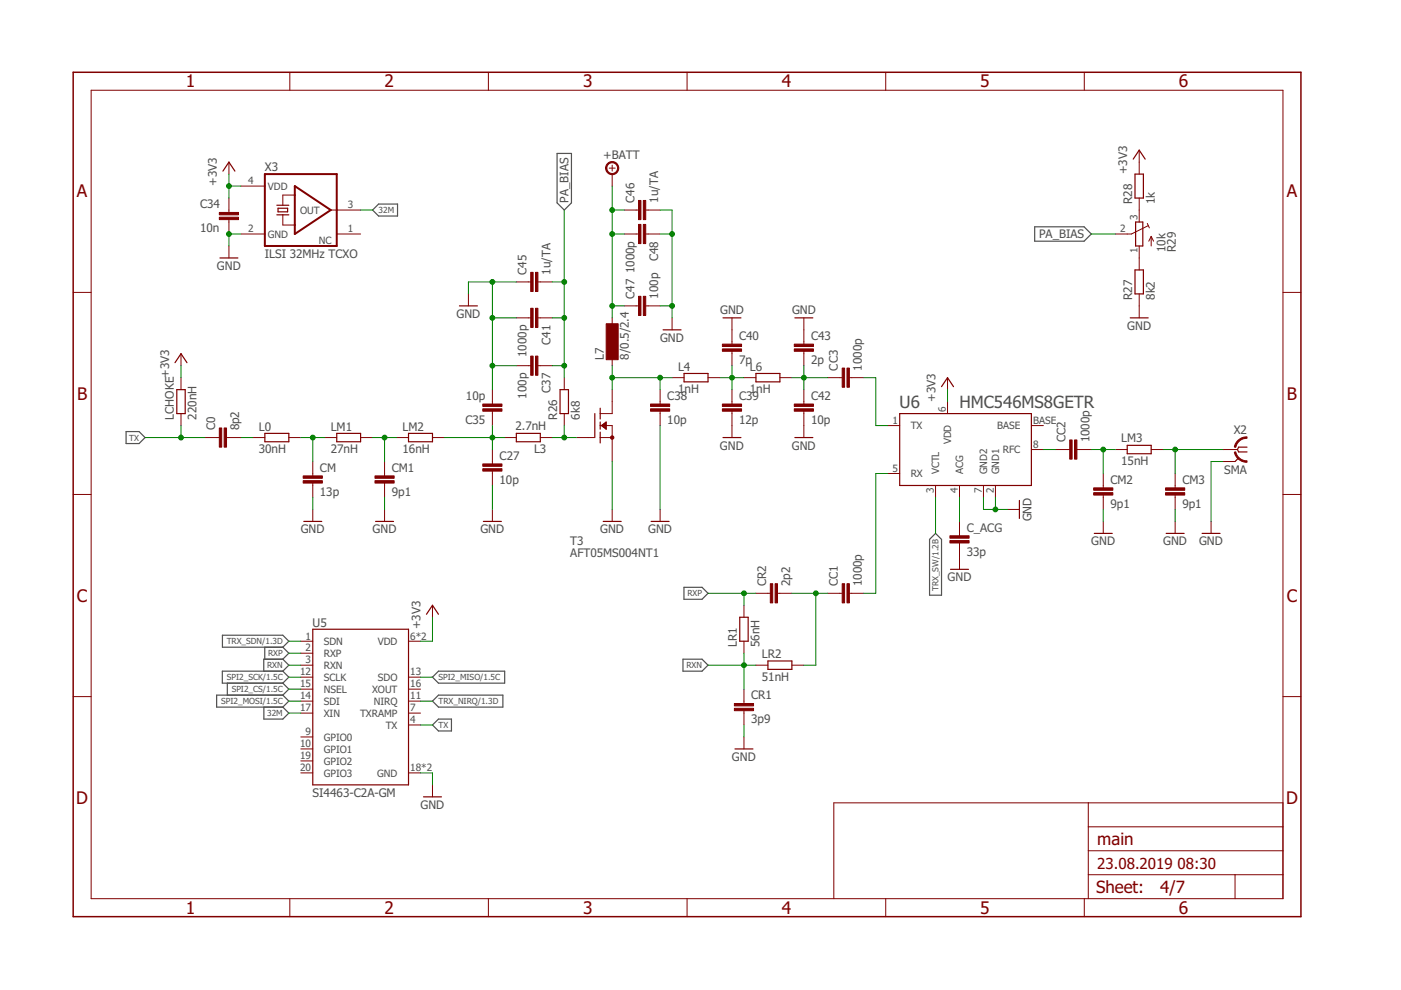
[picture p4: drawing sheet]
<svg xmlns="http://www.w3.org/2000/svg" width="297mm" height="210mm" viewBox="0 0 297 210" stroke-linecap="round" stroke-linejoin="round" font-family="sans-serif">
<g fill="none" stroke="#505050" stroke-width=".25">
<path d="M118.1 32.5h3.1v10.5l-1.6 1.5-1.5-1.5zM79 44.5l1.3-1.2h4v2.5h-4zM219.4 48.1h10.4l1.6 1.5-1.6 1.5h-10.4zM26.7 91.5h2.8l1.3 1.3-1.3 1.2h-2.8zM198.4 113.1l1.2 1.3v11.8h-2.5v-11.8zM47.2 134.7h12.8l1.2 1.3-1.2 1.2h-12.8zM56.1 137.2v2.6M60 139.8h-4.1v2.5M60 137.2l1.2 1.3-1.2 1.3M60 139.8l1.2 1.2-1.2 1.3M144.8 139.8h4l1.3 1.2-1.3 1.3h-4zM145 124.5h3.8l1.3 1.3-1.3 1.3h-3.8z"/>
<path d="M48.2 144.8v2.6M55.9 149.9v2.6h4.1l1.2-1.3-1.2-1.3M60 147.4h-14.1v2.5h14.1M60 142.3h-12.9v2.5h12.9M60 142.3l1.2 1.3-1.2 1.2M60 144.8l1.2 1.3-1.2 1.3M60 147.4l1.2 1.3-1.2 1.2M91.7 148.7l1.3-1.3h13.6v2.5h-13.6zM91.7 153.7l1.3-1.2h2.7v2.5h-2.7zM93 142.3h14v2.5h-14l-1.3-1.2z"/>
</g>
<g fill="none" stroke="#800000" stroke-width=".25">
<path d="M47.3 36.3l1.2-1.9 1.3 1.9M240.3 33.7l1.2-1.9 1.3 1.9M240.6 36.9h1.8v5.1h-1.8zM46.6 54.7h3.8M58.7 45.6h2.5M58.7 43.5h2.5M58.9 44.2h2.1v.7h-2.1zM240.6 57.2h1.8v5.1h-1.8zM240.8 47.1h1.5v5.1h-1.5zM37.1 76.9l1.3-1.9 1.2 1.9M97.4 64.9h3.8M140.6 69.9h3.8"/>
<path d="M145 79.2h5.1v1.8h-5.1zM153.3 67.4h3.8M160.3 79.2h5.1v1.8h-5.1zM168.5 67.4h3.8M239.6 67.4h3.8M37.5 82.6h1.8v5.1h-1.8zM56.2 91.9h5v1.8h-5zM71.4 91.9h5.1v1.8h-5.1zM86.6 91.9h5.1v1.8h-5.1zM109.5 91.9h5.1v1.8h-5.1zM118.7 82.6h1.8v5.1h-1.8zM126.1 87.7v5.1"/>
<path d="M127.3 86.6v2.2M127.3 89.5v1.5M127.3 91.6v2.3M153.3 92.8h3.8M168.5 92.8h3.8M190.8 87.7h27.9v15.2h-27.9zM199.6 82l1.3-1.9 1.3 1.9M239 94.4h5.1v1.8h-5.1zM262.6 97.1l-.7 .8M264.4 94.8h-1.8l-.2 .5 .2 .5h1.8M64.4 110.6h3.8M79.6 110.6h3.8"/>
<path d="M102.5 110.6h3.8M127.9 110.6h3.8M138 110.6h3.9M216.1 106.1v3.8M232 113.1h3.8M247.2 113.1h3.9M254.9 113.1h3.8M66.3 133.4h20.3v33h-20.3zM90.4 130.2l1.3-1.9 1.3 1.9M156.8 130.9h1.8v5.1h-1.8zM201.5 120.7h3.8M155.8 158.8h3.8"/>
<path d="M162.8 140.1h5.1v1.8h-5.1zM89.8 169h3.8"/>
</g>
<g fill="none" stroke="#800000" stroke-width=".21">
<path d="M19.3 19.1h252.7v171.4h-252.7zM61.4 15.3v3.8M103.5 15.3v3.8M145.7 15.3v3.8M187.8 15.3v3.8M229.9 15.3v3.8M48.5 34.4v2.5M51.1 39.5h5.1M129.2 35.6h1.2M129.8 35v1.3M129.8 36.9v2.6M241.5 31.8v5.1"/>
<path d="M48.5 42v3M48.5 46.6v3M48.5 52.2v2.5M51.1 49.6h5.1M60 45.6v2.1h2.5M62.5 41.4h-2.5v2.1M70.1 44.5h6.4M71.4 49.6h5.1M109.5 59.8h3M114 59.8h3.1M132.3 44.5h3.1M132.3 49.6h3.1"/>
<path d="M136.9 44.5h3.1M136.9 49.6h3.1M241.5 42v5.1M241.5 52.2v5M243.2 47.4l.5 .9M243.4 47.9l-3.5 1.7h-3.4M244.1 50.1v2.1M244.1 50.1l.5 1M244.1 50.1l-.5 1M15.5 62h3.8M38.4 75v2.5M99.3 62.3v2.6"/>
<path d="M109.5 77.5h3M109.5 67.4h3M114 77.5h3.1M114 67.4h3.1M129.8 67.4v2.5M129.8 75v2.5M132.3 64.9h3.1M136.9 64.9h3.1M142.5 67.4v2.5M155.2 67.4v5.6M155.2 74.5v3M170.4 67.4v5.6"/>
<path d="M170.4 74.5v3M241.5 62.3v5.1M272 62h3.8M38.4 80.1v2.5M38.4 87.7v2.5M43.5 92.8h3M48 92.8h3.1M53.6 92.8h2.6M61.2 92.8h2.6M66.3 97.9v3M68.9 92.8h2.5M76.5 92.8h2.5"/>
<path d="M81.5 97.9v3M84.1 92.8h2.5M91.7 92.8h2.5M104.4 82.6v3.1M104.4 87.2v3M104.4 95.3v3.1M104.4 99.9v3M106.9 92.8h2.6M114.6 92.8h2.5M119.6 80.1v2.5M119.6 87.7v2.5M122.2 92.8h3.8"/>
<path d="M127.3 92.8h2.5M127.3 90.2h2.5v7.7M127.5 90.2l1-.7v1.5zM127.6 90.3h.9M127.6 90.1h.9M127.7 90.4h.8M127.8 90h.7M127.9 90.5h.6M128 89.9h.5M128 90.6h.5M128.1 89.8h.4M128.2 90.7h.3"/>
<path d="M128.3 89.7h.2M128.4 90.9h.1M128.4 89.5h.1M128.5 91h.1M129.8 82.6v5.1h-2.5M140 82.6v3.1M140 87.2v3M142.5 80.1h2.5M150.1 80.1h2.6M155.2 82.6v3.1M155.2 87.2v5.6M157.7 80.1h2.6"/>
<path d="M165.4 80.1h2.5M170.4 82.6v3.1M170.4 87.2v5.6M175.5 80.1h3.1M180.1 80.1h3M188.2 90.2h2.6M200.9 80.1v2.5M200.9 85.2v2.5M218.7 95.3h2.5M218.7 90.2h2.5M223.8 95.3h3M228.3 95.3h3.1"/>
<path d="M236.5 95.3h2.5M244.1 95.3h2.5M259.3 95.3h3.1M259.3 97.9h2.6M15.5 104.8h3.8M66.3 102.4v3.1M66.3 108v2.6M81.5 102.4v3.1M81.5 108v2.6M104.4 108v2.6M129.8 108v2.6M140 108v2.6"/>
<path d="M188.2 100.4h2.6M198.4 102.9v2.6M203.4 102.9v2.6M203.4 110.6v3M203.4 115.1v5.6M208.5 102.9v2.6M211.1 102.9v2.6M213.6 108h2.5M233.9 100.4v3M233.9 105v3M233.9 110.6v2.5M249.2 100.4v3"/>
<path d="M249.2 105v3M249.2 110.6v2.5M256.8 110.6v2.5M272 104.8h3.8M63.8 136h2.5M63.8 138.5h2.5M86.6 136h2.6M91.7 128.3v2.6M157.7 128.3v2.6M157.7 136v2.5M160.3 125.8h3M164.8 125.8h3.1"/>
<path d="M175.5 125.8h3.1M180.1 125.8h3M15.5 147.7h3.8M63.8 141h2.5M63.8 151.2h2.5M63.8 156.3h2.5M63.8 158.8h2.5M63.8 148.7h2.5M63.8 143.6h2.5M63.8 146.1h2.5M86.6 153.7h2.6M86.6 151.2h2.6"/>
<path d="M86.6 148.7h2.6M86.6 143.6h2.6M86.6 146.1h2.6M157.7 146.1v3.1M157.7 150.7v3M157.7 156.3v2.5M160.3 141h2.5M167.9 141h2.5M272 147.7h3.8M63.8 163.9h2.5M63.8 161.3h2.5M86.6 163.9h2.6"/>
<path d="M91.7 166.4v2.6M230.7 170.2v20.3M230.7 175.3h41.3M272 170.2h-95.2v20.3M61.4 190.5v3.9M103.5 190.5v3.9M145.7 190.5v3.9M187.8 190.5v3.9M229.9 190.5v3.9M230.7 185.5h41.3M230.7 180.4h41.3M261.9 185.5v5"/>
</g>
<g fill="#800000" stroke="#800000" stroke-width=".21">
<path d="M262.5 93.4a2.58 2.58 0 0 1 1.9-.8v.3a2.39 2.39 0 0 0-2.4 1.9h-.3v-.2z" fill-rule="evenodd"/>
<path d="M261.7 95.9l.3-.1a2.4 2.4 0 0 0 2.4 1.9v.3a2.68 2.68 0 0 1-2.7-2.1z" fill-rule="evenodd"/>
<path d="M128.8 34.7a1.39 1.39 0 0 1 2.2 .2 1.39 1.39 0 0 1-.8 2.1 1.39 1.39 0 0 1-1.8-1.4h.3a1.15 1.15 0 0 1 1.6-1 1.15 1.15 0 0 1 .2 1.9 1.15 1.15 0 0 1-1.8-.6v-.3h-.3z" fill-rule="evenodd"/>
<circle cx="129.8" cy="92.8" r=".36"/>
</g>
<path d="M15.5 15.3h260.3v179.1h-260.3z" fill="none" stroke="#800000" stroke-width=".32"/>
<path d="M56.2 36.9h15.2v15.3h-15.2zM62.5 39.5l7.6 5-7.6 5.1z" fill="none" stroke="#800000" stroke-width=".42"/>
<g fill="#800000" stroke="#800000" stroke-width=".21">
<path d="M46.5 46.1h4.1v.5h-4.1z"/>
<path d="M46.5 45h4.1v.6h-4.1z"/>
<path d="M247.1 104.5h4.1v.5h-4.1z"/>
<path d="M247.1 103.4h4.1v.5h-4.1z"/>
<path d="M231.9 104.5h4v.5h-4z"/>
<path d="M231.9 103.4h4v.5h-4z"/>
<path d="M155.7 150.2h4.1v.5h-4.1z"/>
<path d="M155.7 149.2h4.1v.5h-4.1z"/>
<path d="M164.3 123.8h.5v4h-.5z"/>
<path d="M163.3 123.8h.5v4h-.5z"/>
<path d="M79.5 101.9h4.1v.5h-4.1z"/>
<path d="M79.5 100.9h4.1v.5h-4.1z"/>
<path d="M47.5 90.7h.5v4.1h-.5z"/>
<path d="M46.5 90.7h.5v4.1h-.5z"/>
<path d="M227.8 93.3h.5v4h-.5z"/>
<path d="M226.8 93.3h.5v4h-.5z"/>
<path d="M179.6 123.8h.5v4h-.5z"/>
<path d="M178.6 123.8h.5v4h-.5z"/>
<path d="M179.6 78h.5v4.1h-.5z"/>
<path d="M178.6 78h.5v4.1h-.5z"/>
<path d="M64.3 101.9h4v.5h-4z"/>
<path d="M64.3 100.9h4v.5h-4z"/>
<path d="M201.4 114.6h4.1v.5h-4.1z"/>
<path d="M201.4 113.6h4.1v.5h-4.1z"/>
<path d="M102.4 99.4h4v.5h-4z"/>
<path d="M102.4 98.4h4v.5h-4z"/>
<path d="M102.4 85.7h4v.5h-4z"/>
<path d="M102.4 86.7h4v.5h-4z"/>
<path d="M112.5 75.5h.5v4.1h-.5z"/>
<path d="M113.5 75.5h.5v4.1h-.5z"/>
<path d="M137.9 86.7h4.1v.5h-4.1z"/>
<path d="M137.9 85.7h4.1v.5h-4.1z"/>
<path d="M153.2 86.7h4v.5h-4z"/>
<path d="M153.2 85.7h4v.5h-4z"/>
<path d="M153.2 74h4v.5h-4z"/>
<path d="M153.2 73h4v.5h-4z"/>
<path d="M112.5 65.4h.5v4h-.5z"/>
<path d="M113.5 65.4h.5v4h-.5z"/>
<path d="M168.4 86.7h4.1v.5h-4.1z"/>
<path d="M168.4 85.7h4.1v.5h-4.1z"/>
<path d="M168.4 74h4.1v.5h-4.1z"/>
<path d="M168.4 73h4.1v.5h-4.1z"/>
<path d="M113.5 57.7h.5v4.1h-.5z"/>
<path d="M112.5 57.7h.5v4.1h-.5z"/>
<path d="M136.4 42.5h.5v4.1h-.5z"/>
<path d="M135.4 42.5h.5v4.1h-.5z"/>
<path d="M136.4 62.8h.5v4.1h-.5z"/>
<path d="M135.4 62.8h.5v4.1h-.5z"/>
<path d="M135.4 47.6h.5v4h-.5z"/>
<path d="M136.4 47.6h.5v4h-.5z"/>
<path d="M128.5 68.6h2.6v7.7h-2.6z"/>
</g>
<g fill="none" stroke="#008000" stroke-width=".21">
<path d="M48.5 36.9v5.1M48.5 39.5h2.6M129.8 39.5v27.9M51.1 49.6h-2.6v2.6M76.5 44.5h2.5M104.4 59.8v22.8M109.5 59.8h-10.2v2.5M117.1 59.8h2.5M119.6 44.5v35.6M129.8 49.6h2.5M129.8 44.5h2.5M140 49.6h2.5"/>
<path d="M140 44.5h2.5v22.9M231.4 49.6h5.1M38.4 77.5v2.6M104.4 77.5h5.1M104.4 67.4h5.1M117.1 77.5h2.5M117.1 67.4h2.5M129.8 77.5v5.1M129.8 64.9h2.5M140 64.9h2.5M155.2 77.5v5.1M170.4 77.5v5.1"/>
<path d="M30.8 92.8h12.7M38.4 90.2v2.6M51.1 92.8h2.5M63.8 92.8h5.1M66.3 92.8v5.1M79 92.8h5.1M81.5 92.8v5.1M94.2 92.8h12.7M104.4 90.2v5.1M117.1 92.8h5.1M119.6 90.2v2.6M129.8 97.9v10.1"/>
<path d="M129.8 80.1h12.7M140 80.1v2.5M140 90.2v17.8M152.7 80.1h5M167.9 80.1h7.6M183.1 80.1h2.6v10.1h2.5M200.9 82.6v2.6M221.2 95.3h2.6M231.4 95.3h5.1M233.9 95.3v5.1M246.6 95.3h12.7M249.2 95.3v5.1"/>
<path d="M259.3 97.9h-2.5v12.7M66.3 105.5v2.5M81.5 105.5v2.5M104.4 102.9v5.1M188.2 100.4h-2.5v25.4h-2.6M198.4 105.5v7.6M203.4 105.5v5.1M208.5 105.5v2.5h5.1M211.1 105.5v2.5M233.9 108v2.6M249.2 108v2.6M61.2 136h2.6"/>
<path d="M61.2 138.5h2.6M91.7 130.9v5.1h-2.5M150.1 125.8h10.2M157.7 125.8v2.5M157.7 138.5v7.6M167.9 125.8h7.6M173 125.8v15.2h-2.6M61.2 148.7h2.6M61.2 151.2h2.6M61.2 141h2.6M61.2 143.6h2.6M61.2 146.1h2.6"/>
<path d="M89.2 148.7h2.5M89.2 153.7h2.5M89.2 143.6h2.5M150.1 141h10.2M157.7 153.7v2.6M89.2 163.9h2.5v2.5"/>
</g>
<g fill="#008000" stroke="#008000" stroke-width=".21">
<circle cx="48.5" cy="49.6" r=".51"/>
<circle cx="211.1" cy="108" r=".51"/>
<circle cx="142.5" cy="64.9" r=".51"/>
<circle cx="142.5" cy="49.6" r=".51"/>
<circle cx="104.4" cy="77.5" r=".51"/>
<circle cx="104.4" cy="67.4" r=".51"/>
<circle cx="104.4" cy="59.8" r=".51"/>
<circle cx="48.5" cy="39.5" r=".51"/>
<circle cx="249.2" cy="95.3" r=".51"/>
<circle cx="233.9" cy="95.3" r=".51"/>
<circle cx="157.7" cy="125.8" r=".51"/>
<circle cx="157.7" cy="141" r=".51"/>
<circle cx="38.4" cy="92.8" r=".51"/>
<circle cx="66.3" cy="92.8" r=".51"/>
<circle cx="81.5" cy="92.8" r=".51"/>
<circle cx="173" cy="125.8" r=".51"/>
<circle cx="104.4" cy="92.8" r=".51"/>
<circle cx="119.6" cy="92.8" r=".51"/>
<circle cx="119.6" cy="77.5" r=".51"/>
<circle cx="119.6" cy="67.4" r=".51"/>
<circle cx="119.6" cy="59.8" r=".51"/>
<circle cx="129.8" cy="80.1" r=".51"/>
<circle cx="140" cy="80.1" r=".51"/>
<circle cx="155.2" cy="80.1" r=".51"/>
<circle cx="170.4" cy="80.1" r=".51"/>
<circle cx="129.8" cy="49.6" r=".51"/>
<circle cx="129.8" cy="64.9" r=".51"/>
<circle cx="129.8" cy="44.5" r=".51"/>
</g>
<g font-size="3.7" fill="#800000">
<text x="39.4" y="18.5">1</text>
<text x="81.5" y="18.5">2</text>
<text x="123.6" y="18.5">3</text>
<text x="165.7" y="18.5">4</text>
<text x="207.8" y="18.5">5</text>
<text x="250" y="18.5">6</text>
<text x="16.3" y="41.9">A</text>
<text x="272.8" y="41.9">A</text>
<text x="16.3" y="84.7">B</text>
<text x="272.8" y="84.7">B</text>
<text x="16.3" y="127.6">C</text>
<text x="272.8" y="127.6">C</text>
<text x="16.2" y="170.4">D</text>
<text x="272.7" y="170.4">D</text>
<text x="39.4" y="193.7">1</text>
<text x="81.5" y="193.7">2</text>
<text x="123.6" y="193.7">3</text>
<text x="165.7" y="193.7">4</text>
<text x="207.8" y="193.7">5</text>
<text x="250" y="193.7">6</text>
</g>
<g font-size="3.6" fill="#505050">
<text x="190.7" y="86.4">U6</text>
<text x="203.4" y="86.4">HMC546MS8GETR</text>
</g>
<g font-size="3.6" fill="#800000">
<text x="232.6" y="179.1">main</text>
<text x="232.4" y="189.4">Sheet:</text>
<text x="246" y="189.3">4/7</text>
</g>
<g font-size="3.2" fill="#800000">
<text x="232.6" y="184.2">23.08.2019</text>
<text x="249.7" y="184.2">08:30</text>
</g>
<g font-size="2.5" fill="#505050">
<text x="127.9" y="33.7">+BATT</text>
<text x="46" y="39.5" transform="rotate(-90 46 39.5)">+3V3</text>
<text x="56.1" y="36.3">X3</text>
<text x="239" y="36.9" transform="rotate(-90 239 36.9)">+3V3</text>
<text x="42.4" y="44.1">C34</text>
<text x="120.5" y="43" transform="rotate(-90 120.5 43)">PA_BIAS</text>
<text x="134.5" y="43" transform="rotate(-90 134.5 43)">C46</text>
<text x="139.6" y="43" transform="rotate(-90 139.6 43)">1u/TA</text>
<text x="240" y="43.3" transform="rotate(-90 240 43.3)">R28</text>
<text x="244.8" y="43.3" transform="rotate(-90 244.8 43.3)">1k</text>
<text x="42.4" y="49.2">10n</text>
<text x="220.3" y="50.5">PA_BIAS</text>
<text x="247.1" y="53.4" transform="rotate(-90 247.1 53.4)">10k</text>
<text x="249.3" y="53.4" transform="rotate(-90 249.3 53.4)">R29</text>
<text x="46" y="57.2">GND</text>
<text x="56.1" y="54.7">ILSI 32MHz TCXO</text>
<text x="111.6" y="58.2" transform="rotate(-90 111.6 58.2)">C45</text>
<text x="116.7" y="58.2" transform="rotate(-90 116.7 58.2)">1u/TA</text>
<text x="134.5" y="57.9" transform="rotate(-90 134.5 57.9)">1000p</text>
<text x="139.6" y="55.3" transform="rotate(-90 139.6 55.3)">C48</text>
<text x="134.5" y="63.3" transform="rotate(-90 134.5 63.3)">C47</text>
<text x="139.6" y="63.3" transform="rotate(-90 139.6 63.3)">100p</text>
<text x="240" y="63.6" transform="rotate(-90 240 63.6)">R27</text>
<text x="244.8" y="63.6" transform="rotate(-90 244.8 63.6)">8k2</text>
<text x="96.8" y="67.4">GND</text>
<text x="152.7" y="66.6">GND</text>
<text x="167.9" y="66.6">GND</text>
<text x="239" y="69.9">GND</text>
<text x="111.6" y="75.7" transform="rotate(-90 111.6 75.7)">1000p</text>
<text x="116.7" y="73.1" transform="rotate(-90 116.7 73.1)">C41</text>
<text x="128" y="76.3" transform="rotate(-90 128 76.3)">L7</text>
<text x="133.4" y="76.3" transform="rotate(-90 133.4 76.3)">8/0.5/2.4</text>
<text x="140" y="72.5">GND</text>
<text x="156.7" y="77.2">7p</text>
<text x="156.7" y="72.1">C40</text>
<text x="172" y="77.2">2p</text>
<text x="172" y="72.1">C43</text>
<text x="35.8" y="80.1" transform="rotate(-90 35.8 80.1)">+3V3</text>
<text x="116.7" y="83.3" transform="rotate(-90 116.7 83.3)">C37</text>
<text x="143.8" y="83.4">1nH</text>
<text x="143.8" y="78.6">L4</text>
<text x="159" y="83.4">1nH</text>
<text x="159" y="78.6">L6</text>
<text x="177.7" y="78.6" transform="rotate(-90 177.7 78.6)">CC3</text>
<text x="182.7" y="78.6" transform="rotate(-90 182.7 78.6)">1000p</text>
<text x="36.9" y="89" transform="rotate(-90 36.9 89)">LCHOKE</text>
<text x="41.7" y="89" transform="rotate(-90 41.7 89)">220nH</text>
<text x="98.7" y="89.9">C35</text>
<text x="98.8" y="84.8">10p</text>
<text x="111.6" y="84.5" transform="rotate(-90 111.6 84.5)">100p</text>
<text x="118.1" y="89" transform="rotate(-90 118.1 89)">R26</text>
<text x="122.9" y="89" transform="rotate(-90 122.9 89)">6k8</text>
<text x="141.5" y="89.9">10p</text>
<text x="141.5" y="84.8">C38</text>
<text x="156.7" y="89.9">12p</text>
<text x="156.7" y="84.8">C39</text>
<text x="172" y="89.9">10p</text>
<text x="172" y="84.8">C42</text>
<text x="198.4" y="85.2" transform="rotate(-90 198.4 85.2)">+3V3</text>
<text x="45.6" y="91.3" transform="rotate(-90 45.6 91.3)">C0</text>
<text x="50.7" y="91.3" transform="rotate(-90 50.7 91.3)">8p2</text>
<text x="54.9" y="91.3">L0</text>
<text x="70.1" y="91.3">LM1</text>
<text x="85.4" y="91.3">LM2</text>
<text x="109.3" y="91.3">2.7nH</text>
<text x="152.7" y="95.3">GND</text>
<text x="167.9" y="95.3">GND</text>
<text x="225.9" y="93.8" transform="rotate(-90 225.9 93.8)">CC2</text>
<text x="231" y="93.8" transform="rotate(-90 231 93.8)">1000p</text>
<text x="237.7" y="93.8">LM3</text>
<text x="261.6" y="92">X2</text>
<text x="54.9" y="96.1">30nH</text>
<text x="67.8" y="100">CM</text>
<text x="70.1" y="96.1">27nH</text>
<text x="83.1" y="100">CM1</text>
<text x="85.4" y="96.1">16nH</text>
<text x="105.9" y="97.5">C27</text>
<text x="113.2" y="96.1">L3</text>
<text x="237.7" y="98.6">15nH</text>
<text x="259.6" y="100.4">SMA</text>
<text x="67.8" y="105.1">13p</text>
<text x="83.1" y="105.1">9p1</text>
<text x="105.9" y="102.6">10p</text>
<text x="235.4" y="107.6">9p1</text>
<text x="235.4" y="102.6">CM2</text>
<text x="250.7" y="107.6">9p1</text>
<text x="250.7" y="102.6">CM3</text>
<text x="63.8" y="113.1">GND</text>
<text x="79" y="113.1">GND</text>
<text x="101.9" y="113.1">GND</text>
<text x="127.3" y="113.1">GND</text>
<text x="137.4" y="113.1">GND</text>
<text x="205" y="112.7">C_ACG</text>
<text x="218.7" y="110.6" transform="rotate(-90 218.7 110.6)">GND</text>
<text x="120.9" y="118.2">AFT05MS004NT1</text>
<text x="120.9" y="115.6">T3</text>
<text x="205" y="117.8">33p</text>
<text x="231.4" y="115.6">GND</text>
<text x="246.6" y="115.6">GND</text>
<text x="254.2" y="115.6">GND</text>
<text x="162.4" y="124.3" transform="rotate(-90 162.4 124.3)">CR2</text>
<text x="167.5" y="124.3" transform="rotate(-90 167.5 124.3)">2p2</text>
<text x="177.7" y="124.3" transform="rotate(-90 177.7 124.3)">CC1</text>
<text x="182.7" y="124.3" transform="rotate(-90 182.7 124.3)">1000p</text>
<text x="200.9" y="123.3">GND</text>
<text x="66.3" y="132.9">U5</text>
<text x="89.2" y="133.4" transform="rotate(-90 89.2 133.4)">+3V3</text>
<text x="156.2" y="137.2" transform="rotate(-90 156.2 137.2)">LR1</text>
<text x="161" y="137.2" transform="rotate(-90 161 137.2)">56nH</text>
<text x="161.5" y="139.5">LR2</text>
<text x="159.3" y="148.3">CR1</text>
<text x="161.5" y="144.3">51nH</text>
<text x="159.3" y="153.3">3p9</text>
<text x="155.2" y="161.3">GND</text>
<text x="66.3" y="169">SI4463-C2A-GM</text>
<text x="89.2" y="171.5">GND</text>
</g>
<g font-size="2.1" fill="#505050">
<text x="52.6" y="39.1">4</text>
<text x="56.8" y="40.2">VDD</text>
<text x="63.6" y="45.3">OUT</text>
<text x="73.7" y="44.2">3</text>
<text x="241.2" y="46.7" transform="rotate(-90 241.2 46.7)">3</text>
<text x="52.6" y="49.3">2</text>
<text x="56.8" y="50.4">GND</text>
<text x="67.6" y="51.6">NC</text>
<text x="73.7" y="49.3">1</text>
<text x="237.5" y="49.3">2</text>
<text x="241.2" y="53.7" transform="rotate(-90 241.2 53.7)">1</text>
<text x="189.2" y="89.9">1</text>
<text x="200.5" y="87.3" transform="rotate(-90 200.5 87.3)">6</text>
<text x="219" y="89.9">BASE</text>
<text x="193.1" y="91">TX</text>
<text x="201.7" y="94.2" transform="rotate(-90 201.7 94.2)">VDD</text>
<text x="211.4" y="91">BASE</text>
<text x="219" y="95">8</text>
<text x="189.2" y="100">5</text>
<text x="193.1" y="101.2">RX</text>
<text x="199.1" y="100.6" transform="rotate(-90 199.1 100.6)">VCTL</text>
<text x="204.2" y="100.6" transform="rotate(-90 204.2 100.6)">ACG</text>
<text x="209.3" y="100.6" transform="rotate(-90 209.3 100.6)">GND2</text>
<text x="211.8" y="100.6" transform="rotate(-90 211.8 100.6)">GND1</text>
<text x="212.6" y="96.1">RFC</text>
<text x="198" y="104.5" transform="rotate(-90 198 104.5)">3</text>
<text x="203.1" y="104.5" transform="rotate(-90 203.1 104.5)">4</text>
<text x="208.2" y="104.5" transform="rotate(-90 208.2 104.5)">7</text>
<text x="210.7" y="104.5" transform="rotate(-90 210.7 104.5)">2</text>
<text x="64.8" y="135.6">1</text>
<text x="68.6" y="136.7">SDN</text>
<text x="80.1" y="136.7">VDD</text>
<text x="87" y="135.6">6*2</text>
<text x="63.6" y="143.2">12</text>
<text x="64.8" y="138.1">2</text>
<text x="64.8" y="140.7">3</text>
<text x="68.6" y="139.2">RXP</text>
<text x="68.6" y="141.8">RXN</text>
<text x="87" y="143.2">13</text>
<text x="63.6" y="148.3">14</text>
<text x="63.6" y="145.7">15</text>
<text x="68.6" y="144.3">SCLK</text>
<text x="68.6" y="149.4">SDI</text>
<text x="68.6" y="146.9">NSEL</text>
<text x="78.9" y="146.9">XOUT</text>
<text x="79.2" y="149.4">NIRQ</text>
<text x="80.1" y="144.3">SDO</text>
<text x="87" y="148.3">11</text>
<text x="87" y="145.7">16</text>
<text x="63.6" y="150.8">17</text>
<text x="64.8" y="155.9">9</text>
<text x="68.6" y="151.9">XIN</text>
<text x="76.3" y="151.9">TXRAMP</text>
<text x="81.8" y="154.5">TX</text>
<text x="87" y="153.4">4</text>
<text x="87" y="150.8">7</text>
<text x="63.6" y="158.4">10</text>
<text x="63.6" y="161">19</text>
<text x="68.6" y="157">GPIO0</text>
<text x="68.6" y="159.6">GPIO1</text>
<text x="63.6" y="163.5">20</text>
<text x="68.6" y="162.1">GPIO2</text>
<text x="68.6" y="164.6">GPIO3</text>
<text x="80" y="164.6">GND</text>
<text x="87" y="163.5">18*2</text>
</g>
<g font-size="1.8" fill="#505050">
<text x="80.3" y="45.2">32M</text>
<text x="27.4" y="93.4">TX</text>
<text x="199" y="125.3" transform="rotate(-90 199 125.3)">TRX_SW/1.2B</text>
<text x="145.7" y="126.4">RXP</text>
<text x="48.1" y="136.6">TRX_SDN/1.3D</text>
<text x="56.6" y="141.7">RXN</text>
<text x="56.8" y="139.1">RXP</text>
<text x="145.5" y="141.7">RXN</text>
<text x="46.9" y="149.3">SPI2_MOSI/1.5C</text>
<text x="48.1" y="144.2">SPI2_SCK/1.5C</text>
<text x="49.1" y="146.7">SPI2_CS/1.5C</text>
<text x="93" y="149.3">TRX_NIRQ/1.3D</text>
<text x="93" y="144.2">SPI2_MISO/1.5C</text>
<text x="56.6" y="151.8">32M</text>
<text x="93" y="154.4">TX</text>
</g>
</svg>
